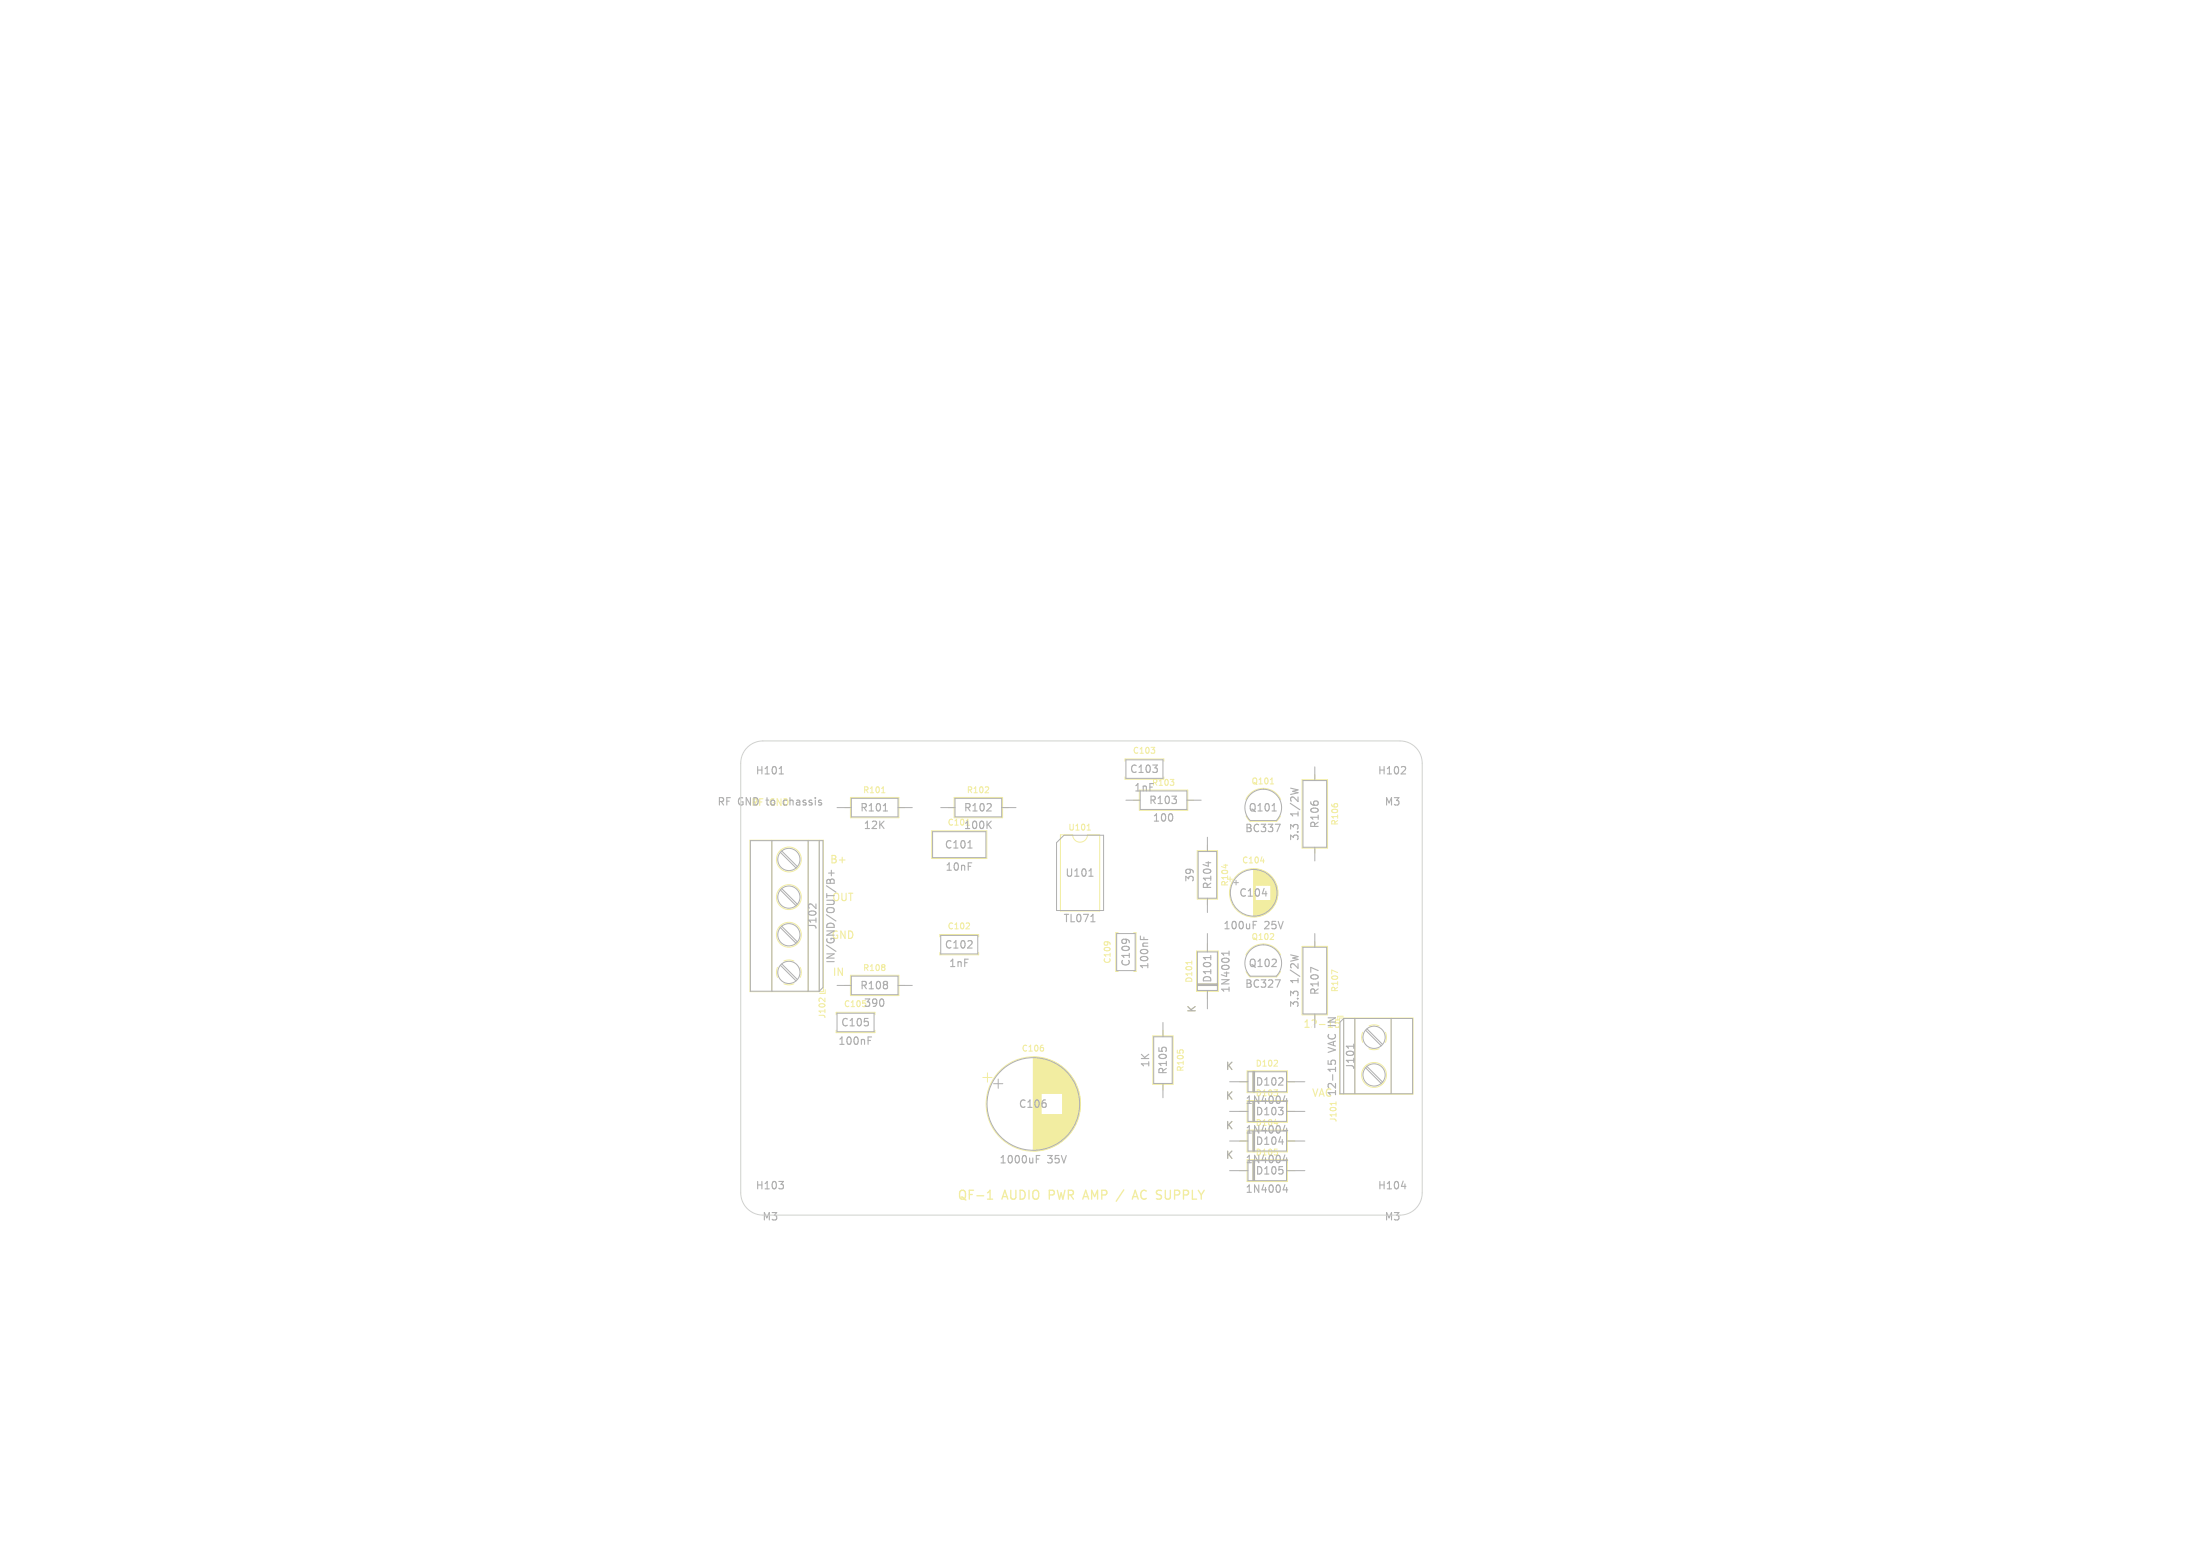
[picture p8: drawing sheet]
<svg xmlns="http://www.w3.org/2000/svg" width="297mm" height="210mm" viewBox="0 0 297 210" stroke-linecap="round" stroke-linejoin="round" font-family="sans-serif">
<path d="M133.3 161.8h.7M133.3 161l.4-.4v1.2M151.7 160.6l-1 1.5M152.9 161.8l.4-1.2 .4 1.2M153 161.5h.5" fill="none" stroke="#f2eda1" stroke-width=".18"/>
<g fill="none" stroke="#f2eda1" stroke-width=".14">
<path d="M101.2 113.4h10v20.4h-10zM104.2 113.4v20.4M105.2 114.9l.1 .1M105.4 119.8l.1 .1M105.4 114.7l.1 .1M107.5 117.2l.1 .1M107.7 117l.1 .1M109.1 113.4v20.4M110.6 113.4v20.4M114 109h.8M114.8 107.6h6.6v2.8h-6.6zM119 107h.5"/>
<path d="M121.4 109h.7M125.8 112.1h7.4v3.8h-7.4zM128 109h.8M128.8 107.6h6.5v2.8h-6.5zM133 107h.5M133.4 106.3v.2M135.3 109h.8M143.2 112.7h1.6a1 1 0 0 0 1 1 1 1 0 0 0 1-1h1.7v10.2h-5.3zM146.8 112h.4M146.9 111.3l.1-.1v.8M151.9 102.7v-.3h5.2v.3M151.9 104.9v.3h5.2v-.3"/>
<path d="M153 108h.8M153.8 106.6h6.5v2.8h-6.5zM155.4 100.9h.5l-.3 .3M155.9 101.2v.4M158 105.2h.5l-.3 .3M158.4 105.6v.3M160.3 108h.8M161.6 114.8h2.8v6.6h-2.8zM163 114v.8M165.5 116.7v.4M165.7 118.7h.7M168.2 107.9a2.6 2.6 0 0 1 2.3-1.5 2.6 2.6 0 0 1 2.4 1.5"/>
<path d="M168.2 110.1l.5 .7h3.6l.6-.7M169.3 117.3v6.4M169.4 117.3v6.4M169.5 117.3v6.4M169.5 117.3v2.2M169.6 117.3v2.2M169.7 117.3v2.2M169.8 117.3v2.2M169.9 117.3v2.2M170 117.4v2.1M170.1 117.4v2.1M170.2 117.4v2.1"/>
<path d="M170.2 116.2h.5M170.3 117.4v2.1M170.3 117.5v2M170.4 117.5v2M170.5 117.5v2M170.6 117.5v2M170.6 117.6v1.9M170.7 117.6v1.9M170.8 117.6v1.9M170.8 117.7v1.8M170.9 117.7v1.8M171 117.8v1.7"/>
<path d="M171.1 117.8v1.7M171.1 117.9v1.6M171.2 117.9v1.6M171.3 118v1.5M171.4 118.1v1.4M171.5 118.1v1.4M171.5 118.2v1.3M171.5 105.8h.4M171.6 118.2v4.6M171.6 118.3v4.4M171.7 118.3v4.4M171.7 118.4v4.2"/>
<path d="M171.8 118.5v4M171.9 118.6v3.8M171.9 118.7v3.6M172 118.7v3.6M172 118.8v3.4M172.1 118.8v3.4M172.1 118.9v3.2M172.1 119v3M172.2 119.1v2.8M172.2 119.1v2.7M172.3 119.2v2.6M172.3 119.3v2.4"/>
<path d="M172.3 119.4v2.2M172.4 119.6v1.8M172.4 119.7v1.6M172.5 119.9v1.2M175.8 105.2h3.4v9.3h-3.4zM177.5 104.5v.7M177.5 114.5v.7M180.2 108.5h.3M105 130.6l-.2 .6 .2 .7M105.2 125.1h.1M105.2 120h.1M105.4 124.9h.1"/>
<path d="M105.8 132.8l.6 .1 .8-.1M105.8 129.7l.8-.1 .6 .1M107.5 127.4h.1M107.5 122.3l.1 .1M107.7 127.2h.1M107.7 122.1h.1M108 130.6l.2 .6M108.2 131.2l-.2 .7M111.4 134.7v.5l-.5-.5h-.2l-.1 .2M111.4 133.6v.5h-.7M112.9 136.9v-.3h5.2v.3M112.9 139.1v.3h5.2v-.3"/>
<path d="M114 133h.8M114.8 131.6h6.6v2.8h-6.6zM119.4 130.3v.2M119.4 130.6v.3M121.4 133h.7M126.9 126.4v-.3h5.2v.3M126.9 128.6v.3h5.2v-.3M130.4 125.4h.5M130.9 124.6v.3M149.1 127.1h.6M149.4 127.1h.1M150.9 125.9h-.3v5.2h.3"/>
<path d="M153.1 125.9h.3v5.2h-.3M155.6 139.8h2.8v6.5h-2.8zM157 139v.8M160.9 129.7v.4M161.5 128.4h3v5.4h-3zM161.5 133h3M161.5 132.9h3M161.5 132.8h3M163 121.4v.7M163 127.3v1.1M163 133.8v1M168.2 128.9a2.6 2.6 0 0 1 2.3-1.5 2.6 2.6 0 0 1 2.4 1.5"/>
<path d="M168.2 131.1l.5 .7h3.6l.6-.7M169.5 121.5v2.2M169.6 121.5v2.2M169.7 121.5v2.2M169.8 121.5v2.2M169.9 121.5v2.2M170 121.5v2.2M170 121.5v2.1M170.1 121.5v2.1M170.2 121.5v2.1M170.3 121.5v2.1M170.3 121.5v2"/>
<path d="M170.4 121.5v2M170.5 121.5v2M170.6 121.5v2M170.6 121.5v1.9M170.7 121.5v1.9M170.8 121.5v1.9M170.8 121.5v1.8M170.9 121.5v1.8M171 121.5v1.7M171.1 121.5v1.7M171.1 121.5v1.6M171.2 121.5v1.6"/>
<path d="M171.3 121.5v1.5M171.4 121.5v1.4M171.5 121.5v1.4M171.5 126.8h.4M171.5 121.5v1.3M171.9 126.1v.2M172.5 120.1v.8M175.8 127.7h3.4v9.3h-3.4zM177.5 127v.7M177.5 137v.7M180.6 131.3l-.8-.4v.6M180.6 137.2h.7"/>
<path d="M180.8 137.4h10v10.3h-10zM181.4 137.4v10.3M182.9 137.4v10.3M183.8 140l.2 .7M184 139.3l-.2 .7M184.8 138.5l.8-.2 .6 .2M187 139.3l.2 .8-.2 .6M187.8 137.4v10.3M132.7 145.4h1.2M133.3 144.8v1.3M139.5 142.7v12.6M139.6 142.7v12.6"/>
<path d="M139.7 142.7v12.6M139.8 142.7v12.6M139.9 142.7v12.6M140 142.7v12.6M140.1 142.7v12.6M140.2 142.7v12.6M140.3 142.7v12.6M140.4 142.7v12.6M140.5 142.7v12.6M140.5 142.8v12.4M140.6 142.8v4.8M140.6 150.4v4.8"/>
<path d="M140.7 142.8v4.8M140.7 150.4v4.8M140.8 142.8v4.8M140.8 150.4v4.8M140.9 141.4v.4M140.9 142.8v4.8M140.9 150.4v4.8M141 142.8v4.8M141 150.4v4.8M141 142.9v4.7M141 150.4v4.7M141.1 142.9v4.7"/>
<path d="M141.1 150.4v4.7M141.2 142.9v4.7M141.2 150.4v4.7M141.3 142.9v4.7M141.3 150.4v4.7M141.4 143v4.6M141.4 150.4v4.6M141.5 143v4.6M141.5 150.4v4.6M141.6 143v4.6M141.6 150.4v4.6M141.7 143v4.6"/>
<path d="M141.7 150.4v4.6M141.7 143.1v4.5M141.7 150.4v4.5M141.8 143.1v4.5M141.8 150.4v4.5M141.9 143.1v4.5M141.9 150.4v4.5M141.9 143.2v4.4M141.9 150.4v4.4M142 143.2v4.4M142 150.4v4.4M142.1 143.2v4.4"/>
<path d="M142.1 150.4v4.4M142.2 143.3v4.3M142.2 150.4v4.3M142.3 143.3v4.3M142.3 150.4v4.3M142.4 143.4v4.2M142.4 150.4v4.2M142.5 143.4v4.2M142.5 150.4v4.2M142.6 143.5v4.1M142.6 150.4v4.1M142.7 143.5v4.1"/>
<path d="M142.7 150.4v4.1M142.7 143.6v4M142.7 150.4v4M142.8 143.6v4M142.8 150.4v4M142.9 143.6v4M142.9 150.4v4M142.9 143.7v3.9M142.9 150.4v3.9M143 143.7v3.9M143 150.4v3.9M143.1 143.8v3.8"/>
<path d="M143.1 150.4v3.8M143.2 143.8v3.8M143.2 150.4v3.8M143.2 143.9v3.7M143.2 150.4v3.7M143.3 143.9v3.7M143.3 150.4v3.7M143.3 144v3.6M143.3 150.4v3.6M143.4 144v3.6M143.4 150.4v3.6M143.5 144.1v9.8"/>
<path d="M143.6 144.1v9.8M143.6 144.2v9.6M143.7 144.2v9.6M143.7 144.3v9.4M143.8 144.3v9.4M143.8 144.4v9.2M143.9 144.4v9.2M143.9 144.5v9M144 144.5v9M144 144.6v8.8M144.1 144.6v8.8M144.1 144.7v8.6"/>
<path d="M144.2 144.7v8.6M144.2 144.8v8.4M144.3 144.8v8.4M144.3 144.9v8.2M144.4 144.9v8.2M144.4 145v8M144.5 145v8M144.5 145.1v7.8M144.6 145.2v7.6M144.7 145.3v7.4M144.7 145.4v7.2M144.8 145.5v7"/>
<path d="M144.9 145.6v6.8M144.9 145.7v6.6M145 145.8v6.4M145 145.9v6.2M145.1 145.9v6.2M145.1 146v6M145.1 146.1v5.8M145.2 146.2v5.6M145.3 146.3v5.4M145.3 146.4v5.2M145.3 146.5v5M145.4 146.6v4.8"/>
<path d="M145.4 146.7v4.6M145.5 146.8v4.4M145.5 146.9v4.2M145.5 147v4M145.6 147.1v3.8M145.6 147.3v3.4M145.7 147.4v3.2M145.7 147.6v2.8M145.7 147.8v2.4M145.8 148v2M145.8 148.2v1.6M145.9 148.7v.6"/>
<path d="M157 146.3v.8M159.3 141.7h.4M167.3 154h1.1M167.3 158h1.1M167.3 146h1.1M167.3 150h1.1M168.4 144.5h5.4v3h-5.4zM168.4 148.5h5.4v3h-5.4zM168.4 152.5h5.4v3h-5.4zM168.4 156.5h5.4v3h-5.4zM169.1 144.5v3M169.1 148.5v3"/>
<path d="M169.1 152.5v3M169.1 156.5v3M169.3 144.5v3M169.3 148.5v3M169.3 152.5v3M169.3 156.5v3M169.4 144.5v3M169.4 148.5v3M169.4 152.5v3M169.4 156.5v3M172 143.9h.5M172 151.6h.5"/>
<path d="M172.4 155.5l.1 .2M172.4 143.2v.2M172.4 147.5l.1 .2M172.5 147.1l-.3 .3M173.8 154h1M173.8 158h1M173.8 146h1M173.8 150h1M180.4 148.7v.5M180.4 148.9h-.8l.1 .1M184.2 144h.1M184.4 143.8l.1 .1"/>
<path d="M184.8 141.5l.6 .2 .8-.2M186.5 146.3l.1 .1M186.7 146.1l.1 .1"/>
<circle cx="106.5" cy="116" r="1.68"/>
<circle cx="106.5" cy="121.1" r="1.68"/>
<circle cx="106.5" cy="126.2" r="1.68"/>
<circle cx="169.3" cy="120.5" r="3.3"/>
<circle cx="139.5" cy="149" r="6.4"/>
<circle cx="185.5" cy="145.1" r="1.68"/>
</g>
<g fill="#fff" stroke="#fff" stroke-width=".14">
<circle cx="188" cy="104" r="1.6"/>
<circle cx="142" cy="114" r=".4"/>
<circle cx="142" cy="116.5" r=".4"/>
<circle cx="142" cy="119.1" r=".4"/>
<circle cx="142" cy="121.6" r=".4"/>
<circle cx="149.6" cy="121.6" r=".4"/>
<circle cx="149.6" cy="119.1" r=".4"/>
<circle cx="149.6" cy="116.5" r=".4"/>
<circle cx="149.6" cy="114" r=".4"/>
<circle cx="185.5" cy="140" r=".65"/>
<circle cx="185.5" cy="145.1" r=".65"/>
<circle cx="166" cy="154" r=".55"/>
<circle cx="176.2" cy="154" r=".55"/>
<circle cx="104" cy="160" r="1.6"/>
<circle cx="137" cy="149" r=".6"/>
<circle cx="142" cy="149" r=".6"/>
<circle cx="127" cy="127.5" r=".4"/>
<circle cx="132" cy="127.5" r=".4"/>
<circle cx="163" cy="113" r=".4"/>
<circle cx="163" cy="123.2" r=".4"/>
<circle cx="157" cy="138" r=".4"/>
<circle cx="157" cy="148.2" r=".4"/>
<circle cx="152" cy="131" r=".4"/>
<circle cx="152" cy="126" r=".4"/>
<circle cx="152" cy="103.8" r=".4"/>
<circle cx="157" cy="103.8" r=".4"/>
<circle cx="168" cy="130" r=".4"/>
<circle cx="173.1" cy="130" r=".4"/>
<circle cx="188" cy="160" r="1.6"/>
<circle cx="127" cy="109" r=".4"/>
<circle cx="137.2" cy="109" r=".4"/>
<circle cx="113" cy="109" r=".4"/>
<circle cx="123.2" cy="109" r=".4"/>
<circle cx="101.6" cy="104" r=".25"/>
<circle cx="102.3" cy="102.3" r=".25"/>
<circle cx="102.3" cy="105.7" r=".25"/>
<circle cx="104" cy="101.6" r=".25"/>
<circle cx="104" cy="104" r="1.6"/>
<circle cx="104" cy="106.4" r=".25"/>
<circle cx="105.7" cy="102.3" r=".25"/>
<circle cx="105.7" cy="105.7" r=".25"/>
<circle cx="106.4" cy="104" r=".25"/>
<circle cx="168" cy="109" r=".4"/>
<circle cx="173.1" cy="109" r=".4"/>
<circle cx="166" cy="158" r=".55"/>
<circle cx="176.2" cy="158" r=".55"/>
<circle cx="152" cy="108" r=".4"/>
<circle cx="162.2" cy="108" r=".4"/>
<circle cx="106.5" cy="131.2" r=".65"/>
<circle cx="106.5" cy="126.2" r=".65"/>
<circle cx="106.5" cy="121.1" r=".65"/>
<circle cx="106.5" cy="116" r=".65"/>
<circle cx="127" cy="114" r=".4"/>
<circle cx="132" cy="114" r=".4"/>
<circle cx="113" cy="138" r=".4"/>
<circle cx="118" cy="138" r=".4"/>
<circle cx="177.5" cy="126" r=".4"/>
<circle cx="166" cy="146" r=".55"/>
<circle cx="176.2" cy="146" r=".55"/>
<circle cx="166" cy="150" r=".55"/>
<circle cx="176.2" cy="150" r=".55"/>
<circle cx="177.5" cy="103.5" r=".4"/>
<circle cx="177.5" cy="116.2" r=".4"/>
<circle cx="163" cy="136.2" r=".55"/>
<circle cx="163" cy="126" r=".55"/>
<circle cx="113" cy="133" r=".4"/>
<circle cx="123.2" cy="133" r=".4"/>
</g>
<g fill="none" stroke="#afafaf" stroke-width=".15">
<path d="M105.2 104.5h.6M105.4 103.6l.1-.1v1M111.7 118.8l.2-.1 .2 .2 .1-.2 .2-.1 .2 .2v.4h-1zM111.9 117.8h.7M112.1 118.9v.3M112.2 117.5v.7M119.2 109.5h.6M130.7 114.5h.5M130.7 116.5h.5M133.2 109.5h.6M133.4 111.3l.4 .5M133.8 108.5v.4"/>
<path d="M133.8 110.8l-.6 .6M147 118.3h.6M147.2 117.4l.1-.1v1M155.6 103.3h.6l-.3 .3M156.2 103.7v.5M158.2 107.5h.6l-.3 .3M158.3 110v.6M158.8 107.9v.5M163.1 116.3v.6M171.7 109.5h.6M172.2 111.2h.6l-.4 1M174.2 106.4l1 .2"/>
<path d="M177.4 108.2h.5M189.7 103.5l.1 .1-.1 .3-.6 .6h.7M110.2 122v.6l-.6-.6h-.3l-.1 .2M117.2 140h.5M117.2 137.9v.5M119.3 135v.6M119.8 132.6v.2M119.8 133v.4M130.6 128h.6M131.2 127.1v.3M147.3 124.4h.5M151.6 126.8h.6"/>
<path d="M151.9 126.8h.1M154 126.3v.5M154.4 126.5v.3M163.5 129v.5M165.9 128.4v.5M165.9 128.7h-1l.3 .2M169.2 124.8h.3M169.2 124.4h.5M170.4 120.6h.6M171.7 130.5h.6M172.2 132.2h.6l-.4 1M172.3 129.6v.3"/>
<path d="M174.2 128.9l1 .2M178 131l-1-.4v.6M105.1 159.5h.7l-.4 .3M105.7 159.9l.1 .1-.1 .4M117.2 140.4h.3M139.9 156.4h.3M139.9 156h.5M141.2 148.9v.5M156.9 141.4h.5M172.6 146.5h.6M172.6 154.1h.7M173.2 157.9v.5"/>
<path d="M173.2 145.6v.3M173.2 149.9v.5M173.2 149.5l-.3 .3M173.5 155.9l-.3 .7h.6M173.5 159.9l-.3 .7h.6M173.5 147.9l-.3 .7h.6M173.5 151.9l-.3 .7h.6M173.7 148.3v.6M173.7 152.3v.6M173.7 156.3v.6M179.3 143.1v.5l.5 .1-.1-.2v-.3l.2-.1h.3l.1 .2-.1 .4M180.3 144v.6"/>
<path d="M182.8 140.9v.6M182.8 141.2h-1l.1 .1M173.7 160.3v.6M189.2 160.1h.6"/>
</g>
<g fill="none" stroke="#afafaf" stroke-width=".14">
<path d="M101.3 113.5h9.8v19.8l-.5 .5h-9.3zM104.2 113.5v20.3M105.4 115l2.1 2.1M105.5 119.9l2.1 2.1M105.5 114.9l2.1 2.1M109.1 113.5v20.3M110.6 113.5v20.3M113 109h1.9M114.9 107.8h6.3v2.4h-6.3zM121.2 109h2M125.9 112.2h7.2v3.6h-7.2zM127 109h1.9"/>
<path d="M128.9 107.8h6.3v2.4h-6.3zM135.2 109h2M143.6 112.7h5.4v10.2h-6.4v-9.2zM152 102.5h5v2.6h-5zM152 108h1.9M153.9 106.8h6.3v2.4h-6.3zM160.2 108h2M161.7 114.9h2.6v6.3h-2.6zM163 113v1.9M166.6 119.1h.6M166.9 118.8v.6M168.8 110.8a2.48 2.48 0 0 1 0-3.6 2.48 2.48 0 0 1 3.5 0 2.48 2.48 0 0 1 0 3.6"/>
<path d="M168.8 110.8h3.5M175.9 105.4h3.2v9h-3.2zM177.5 103.5v1.9M177.5 114.4v1.8M105.4 130.3l2.1 2.1M105.4 125.2l2.1 2.1M105.4 120.1l2.1 2.1M105.5 130.1l2.1 2.1M105.5 125l2.1 2.1M113 136.8h5v2.4h-5zM113 133h1.9M114.9 131.8h6.3v2.4h-6.3z"/>
<path d="M121.2 133h2M127 126.2h5v2.6h-5zM150.8 126h2.4v5h-2.4zM155.7 139.9h2.5v6.3h-2.5zM157 138v1.9M161.6 128.5h2.7v5.2h-2.7zM161.6 133h2.7M161.6 132.9h2.7M161.6 132.8h2.7M163 121.2v2M163 126v2.5M163 133.7v2.5"/>
<path d="M168.7 128.3a2.48 2.48 0 0 1 3.6-.1 2.48 2.48 0 0 1 0 3.6h-3.5a2.48 2.48 0 0 1-.1-3.5zM175.9 127.8h3.2v9.1h-3.2zM177.5 126v1.8M177.5 136.9v1.8M181.4 137.5h9.3v10.1h-9.8v-9.6zM181.4 137.5v10.1M182.9 137.5v10.1M184.4 139l2.1 2.1M184.5 138.9l2.1 2.1M187.8 137.5v10.1M134.1 146.3h1.3M134.8 145.6v1.3"/>
<path d="M157 146.2v2M166 154h2.5M166 158h2.5M166 146h2.5M166 150h2.5M168.5 144.6h5.2v2.7h-5.2zM168.5 148.6h5.2v2.7h-5.2zM168.5 152.6h5.2v2.7h-5.2zM168.5 156.6h5.2v2.7h-5.2zM169.2 144.6v2.7M169.2 148.6v2.7M169.2 152.6v2.7"/>
<path d="M169.2 156.6v2.7M169.3 144.6v2.7M169.3 148.6v2.7M169.3 152.6v2.7M169.3 156.6v2.7M169.4 144.6v2.7M169.4 148.6v2.7M169.4 152.6v2.7M169.4 156.6v2.7M173.7 154h2.5M173.7 158h2.5M173.7 146h2.5"/>
<path d="M173.7 150h2.5M184.4 144.1l2.1 2.1M184.5 143.9l2.1 2.1"/>
<circle cx="106.5" cy="116" r="1.5"/>
<circle cx="106.5" cy="131.2" r="1.5"/>
<circle cx="106.5" cy="126.2" r="1.5"/>
<circle cx="106.5" cy="121.1" r="1.5"/>
<circle cx="169.2" cy="120.5" r="3.1"/>
<circle cx="185.5" cy="140" r="1.5"/>
<circle cx="139.5" cy="149" r="6.2"/>
<circle cx="185.5" cy="145.1" r="1.5"/>
</g>
<path d="M100.9 100.8l.9-.6 1.2-.2h86a3 3 0 0 1 3 3v58a3 3 0 0 1-3 3h-86a3 3 0 0 1-3-3v-58l.2-1 .3-.6z" fill="none" stroke="#d0d2cd" stroke-width=".14"/>
<g font-size="1.7" fill="#f2eda1">
<text x="129.2" y="162.2">QF-1</text>
<text x="135.3" y="162.2">AUDIO</text>
<text x="141.8" y="162.2">PWR AMP</text>
<text x="154.1" y="162.2">AC SUPPLY</text>
</g>
<g font-size="1.4" fill="#afafaf">
<text x="101.9" y="104.7">H101</text>
<text x="152.4" y="104.5">C103</text>
<text x="153" y="107">1nF</text>
<text x="185.9" y="104.7">H102</text>
<text x="96.8" y="108.9">RF</text>
<text x="99.6" y="108.9">GND</text>
<text x="116" y="109.7">R101</text>
<text x="116.5" y="112.1">12K</text>
<text x="130" y="112.1">100K</text>
<text x="130" y="109.7">R102</text>
<text x="155" y="108.7">R103</text>
<text x="155.5" y="111.1">100</text>
<text x="168" y="112.5">BC337</text>
<text x="168.5" y="109.7">Q101</text>
<text x="175.5" y="113.6" transform="rotate(-90 175.5 113.6)">3.3</text>
<text x="175.5" y="110.2" transform="rotate(-90 175.5 110.2)">1/2W</text>
<text x="178.2" y="111.9" transform="rotate(-90 178.2 111.9)">R106</text>
<text x="186.8" y="108.9">M3</text>
<text x="127.4" y="114.7">C101</text>
<text x="127.5" y="117.7">10nF</text>
<text x="143.7" y="118.5">U101</text>
<text x="161.4" y="119.2" transform="rotate(-90 161.4 119.2)">39</text>
<text x="110.4" y="125.6" transform="rotate(-90 110.4 125.6)">J102</text>
<text x="112.2" y="121.8">OUT</text>
<text x="143.5" y="124.7">TL071</text>
<text x="163.7" y="120.1" transform="rotate(-90 163.7 120.1)">R104</text>
<text x="165.1" y="125.6">100uF</text>
<text x="167.2" y="121.2">C104</text>
<text x="170.7" y="125.6">25V</text>
<text x="112.2" y="126.9">GND</text>
<text x="112.9" y="130.1" transform="rotate(-90 112.9 130.1)">IN/GND/OUT/B+</text>
<text x="127.4" y="128.2">C102</text>
<text x="128" y="130.7">1nF</text>
<text x="152.7" y="130.6" transform="rotate(-90 152.7 130.6)">C109</text>
<text x="155.2" y="130.9" transform="rotate(-90 155.2 130.9)">100nF</text>
<text x="168.5" y="130.7">Q102</text>
<text x="116" y="133.7">R108</text>
<text x="116.5" y="136.1">390</text>
<text x="161.6" y="136.8" transform="rotate(-90 161.6 136.8)">K</text>
<text x="163.7" y="132.7" transform="rotate(-90 163.7 132.7)">D101</text>
<text x="166.2" y="134.1" transform="rotate(-90 166.2 134.1)">1N4001</text>
<text x="168" y="133.5">BC327</text>
<text x="175.5" y="136.1" transform="rotate(-90 175.5 136.1)">3.3</text>
<text x="175.5" y="132.7" transform="rotate(-90 175.5 132.7)">1/2W</text>
<text x="178.2" y="134.4" transform="rotate(-90 178.2 134.4)">R107</text>
<text x="113.1" y="141.2">100nF</text>
<text x="113.4" y="138.7">C105</text>
<text x="180.6" y="142" transform="rotate(-90 180.6 142)">VAC IN</text>
<text x="137.4" y="149.7">C106</text>
<text x="155.4" y="144.2" transform="rotate(-90 155.4 144.2)">1K</text>
<text x="157.7" y="145.1" transform="rotate(-90 157.7 145.1)">R105</text>
<text x="165.4" y="144.6">K</text>
<text x="165.4" y="148.6">K</text>
<text x="168.1" y="149.2">1N4004</text>
<text x="169.4" y="146.7">D102</text>
<text x="177" y="148.2">VAC</text>
<text x="180.6" y="148.1" transform="rotate(-90 180.6 148.1)">12-15</text>
<text x="183" y="144.5" transform="rotate(-90 183 144.5)">J101</text>
<text x="165.4" y="152.6">K</text>
<text x="168.1" y="153.2">1N4004</text>
<text x="169.4" y="154.7">D104</text>
<text x="169.4" y="150.7">D103</text>
<text x="101.9" y="160.7">H103</text>
<text x="134.8" y="157.2">1000uF</text>
<text x="141.4" y="157.2">35V</text>
<text x="165.4" y="156.6">K</text>
<text x="168.1" y="157.2">1N4004</text>
<text x="168.1" y="161.2">1N4004</text>
<text x="169.4" y="158.7">D105</text>
<text x="185.9" y="160.7">H104</text>
<text x="102.8" y="164.9">M3</text>
<text x="186.8" y="164.9">M3</text>
</g>
<g font-size="1.4" fill="#f2eda1">
<text x="112" y="116.7">B+</text>
<text x="112.3" y="131.9">IN</text>
</g>
<text font-size="1.4" fill="#fff" x="175.9" y="138.9">12-15</text>
<g font-size="1.3" fill="#afafaf">
<text x="101.3" y="109">RF to</text>
<text x="103.9" y="109">GNDchassis</text>
</g>
<g font-size="1.1" fill="#f2eda1">
<text x="152.9" y="101.9">C103</text>
<text x="116.4" y="107.2">R101</text>
<text x="130.4" y="107.2">R102</text>
<text x="168.9" y="106">Q101</text>
<text x="144.1" y="112.2">U101</text>
<text x="180.8" y="111.5" transform="rotate(-90 180.8 111.5)">R106</text>
<text x="165.9" y="119.7" transform="rotate(-90 165.9 119.7)">R104</text>
<text x="167.6" y="116.7">C104</text>
<text x="127.9" y="125.6">C102</text>
<text x="116.4" y="131.2">R108</text>
<text x="150.1" y="130.1" transform="rotate(-90 150.1 130.1)">C109</text>
<text x="168.9" y="127">Q102</text>
<text x="111.6" y="137.5" transform="rotate(-90 111.6 137.5)">J102</text>
<text x="161.1" y="132.7" transform="rotate(-90 161.1 132.7)">D101</text>
<text x="180.8" y="134" transform="rotate(-90 180.8 134)">R107</text>
<text x="137.9" y="142.1">C106</text>
<text x="159.9" y="144.7" transform="rotate(-90 159.9 144.7)">R105</text>
<text x="169.4" y="144.1">D102</text>
<text x="180.6" y="151.5" transform="rotate(-90 180.6 151.5)">J101</text>
</g>
<g font-size="1.1" fill="#afafaf">
<text x="155.4" y="106.2">R103</text>
<text x="127.9" y="111.6">C101</text>
<text x="113.9" y="136.1">C105</text>
<text x="169.4" y="148.1">D103</text>
<text x="169.4" y="152.1">D104</text>
<text x="169.4" y="156.1">D105</text>
</g>
</svg>
